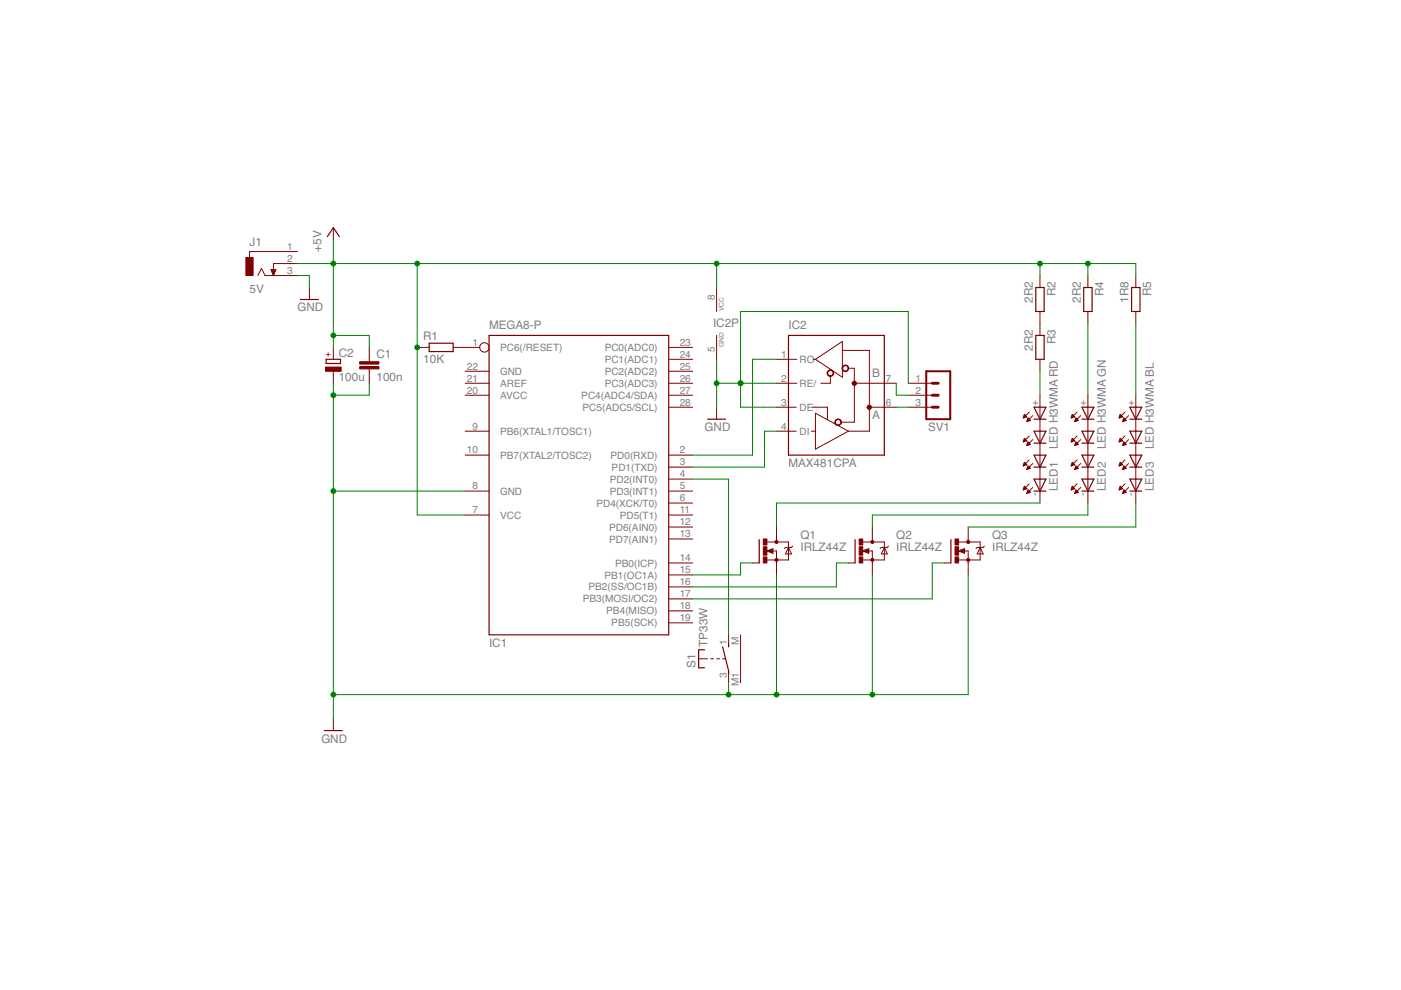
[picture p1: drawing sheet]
<svg xmlns="http://www.w3.org/2000/svg" width="297mm" height="210mm" viewBox="0 0 297 210" stroke-linecap="round" stroke-linejoin="round" font-family="sans-serif">
<g fill="#800000" stroke="#800000" stroke-width=".21">
<path d="M70.7 152.4v2.5z"/>
<path d="M141.8 132.1h5.1z"/>
<path d="M98.6 96.5h5.1z"/>
<path d="M98.6 91.4h5.1z"/>
<path d="M98.6 104.1h5.1z"/>
<path d="M98.6 109.2h5.1z"/>
<path d="M98.6 78.7h5.1z"/>
<path d="M98.6 81.3h5.1z"/>
<path d="M98.6 83.8h5.1z"/>
<path d="M141.8 129.5h5.1z"/>
<path d="M141.8 127h5.1z"/>
<path d="M141.8 124.4h5.1z"/>
<path d="M141.8 121.9h5.1z"/>
<path d="M141.8 119.4h5.1z"/>
<path d="M141.8 114.3h5.1z"/>
<path d="M141.8 111.7h5.1z"/>
<path d="M141.8 109.2h5.1z"/>
<path d="M141.8 106.7h5.1z"/>
<path d="M141.8 104.1h5.1z"/>
<path d="M141.8 101.6h5.1z"/>
<path d="M141.8 99h5.1z"/>
<path d="M141.8 96.5h5.1z"/>
<path d="M141.8 86.3h5.1z"/>
<path d="M141.8 83.8h5.1z"/>
<path d="M141.8 81.3h5.1z"/>
<path d="M141.8 78.7h5.1z"/>
<path d="M141.8 76.2h5.1z"/>
<path d="M141.8 73.7h5.1z"/>
<path d="M98.6 73.7h3.1z"/>
<path d="M164.6 76.2h2.6z"/>
<path d="M164.6 81.3h2.6z"/>
<path d="M164.6 86.3h2.6z"/>
<path d="M164.6 91.4h2.6z"/>
<path d="M187.5 86.3h2.5z"/>
<path d="M187.5 81.3h2.5z"/>
<path d="M178.6 72.4v1.9z"/>
<path d="M178.6 74.3v5.7z"/>
<path d="M172.9 76.2l5.7 3.8z"/>
<path d="M172.9 76.2l5.7-3.8z"/>
<path d="M172.9 91.4v3.8z"/>
<path d="M172.9 87.6v3.8z"/>
<path d="M172.9 87.6l7 3.8z"/>
<path d="M172.9 95.2l7-3.8z"/>
<path d="M174 81.3h2.1z"/>
<path d="M176.1 79.7v1.6z"/>
<path d="M172.3 86.3h3.1z"/>
<path d="M175.4 86.3v2.7z"/>
<path d="M179.9 91.4h4.4z"/>
<path d="M184.3 86.3v5.1z"/>
<path d="M184.3 74.3v12z"/>
<path d="M178.6 74.3h5.7z"/>
<path d="M178.4 89.5h2.7z"/>
<path d="M181.1 81.3v8.2z"/>
<path d="M181.1 78.1v3.2z"/>
<path d="M179.9 78.1h1.2z"/>
<path d="M181.1 81.3h6.4z"/>
<path d="M184.3 86.3h3.2z"/>
<path d="M167.2 76.2h1.8z"/>
<path d="M172.4 76.2h.5z"/>
<path d="M167.2 81.3h1.8z"/>
<path d="M167.2 91.4h1.6z"/>
<path d="M172 91.4h.9z"/>
<path d="M167.2 86.3h1.6z"/>
<path d="M151.9 61v5z"/>
<path d="M151.9 71.1v5.1z"/>
<path d="M164.6 111.7v2.6z"/>
<path d="M164.6 119.4v2.5z"/>
<path d="M159.6 119.4h1.4z"/>
<path d="M162.6 114.9h2z"/>
<path d="M164.6 116.8v1.9z"/>
<path d="M162.6 118.7h2z"/>
<path d="M164.6 114.3v.6z"/>
<path d="M164.6 114.9h2.6z"/>
<path d="M167.2 114.9v1.2z"/>
<path d="M167.2 116.1v2.6z"/>
<path d="M164.6 118.7h2.6z"/>
<path d="M164.6 118.7v.7z"/>
<path d="M167.2 116.1l-.7 1.4z"/>
<path d="M166.5 117.5h1.3z"/>
<path d="M167.2 116.1l.6 1.4z"/>
<path d="M166.5 116.1h.7z"/>
<path d="M167.2 116.1h.6z"/>
<path d="M167.8 116.1l.3-.3z"/>
<path d="M166.5 116.1l-.2 .2z"/>
<path d="M162.6 116.8l1.3 .5z"/>
<path d="M163.9 116.3v1z"/>
<path d="M162.6 116.8l1.3-.5z"/>
<path d="M163.7 116.8h.9z"/>
<path d="M185 111.7v2.6z"/>
<path d="M185 119.4v2.5z"/>
<path d="M179.9 119.4h1.4z"/>
<path d="M182.9 114.9h2.1z"/>
<path d="M185 116.8v1.9z"/>
<path d="M182.9 118.7h2.1z"/>
<path d="M185 114.3v.6z"/>
<path d="M185 114.9h2.5z"/>
<path d="M187.5 114.9v1.2z"/>
<path d="M187.5 116.1v2.6z"/>
<path d="M185 118.7h2.5z"/>
<path d="M185 118.7v.7z"/>
<path d="M187.5 116.1l-.6 1.4z"/>
<path d="M186.9 117.5h1.2z"/>
<path d="M187.5 116.1l.6 1.4z"/>
<path d="M186.9 116.1h.6z"/>
<path d="M187.5 116.1h.6z"/>
<path d="M188.1 116.1l.3-.3z"/>
<path d="M186.9 116.1l-.3 .2z"/>
<path d="M182.9 116.8l1.3 .5z"/>
<path d="M184.2 116.3v1z"/>
<path d="M182.9 116.8l1.3-.5z"/>
<path d="M184.1 116.8h.9z"/>
<path d="M205.3 111.7v2.6z"/>
<path d="M205.3 119.4v2.5z"/>
<path d="M200.2 119.4h1.4z"/>
<path d="M203.3 114.9h2z"/>
<path d="M205.3 116.8v1.9z"/>
<path d="M203.2 118.7h2.1z"/>
<path d="M205.3 114.3v.6z"/>
<path d="M205.3 114.9h2.5z"/>
<path d="M207.8 114.9v1.2z"/>
<path d="M207.8 116.1v2.6z"/>
<path d="M205.3 118.7h2.5z"/>
<path d="M205.3 118.7v.7z"/>
<path d="M207.8 116.1l-.6 1.4z"/>
<path d="M207.2 117.5h1.2z"/>
<path d="M207.8 116.1l.6 1.4z"/>
<path d="M207.2 116.1h.6z"/>
<path d="M207.8 116.1h.6z"/>
<path d="M208.4 116.1l.3-.3z"/>
<path d="M207.2 116.1l-.3 .2z"/>
<path d="M203.2 116.8l1.3 .5z"/>
<path d="M204.5 116.3v1z"/>
<path d="M203.2 116.8l1.3-.5z"/>
<path d="M204.4 116.8h.9z"/>
<path d="M96.1 73.7h2.5z"/>
<path d="M88.5 73.7h2.5z"/>
<path d="M220.5 66v2.6z"/>
<path d="M220.5 58.4v2.6z"/>
<path d="M220.5 76.2v2.5z"/>
<path d="M220.5 68.6v2.5z"/>
<path d="M230.7 66v2.6z"/>
<path d="M230.7 58.4v2.6z"/>
<path d="M240.8 66v2.6z"/>
<path d="M240.8 58.4v2.6z"/>
<path d="M78.3 73.7v2.5z"/>
<path d="M78.3 78.7v2.6z"/>
<path d="M78.3 76.2v.5z"/>
<path d="M78.3 78.2v.5z"/>
<path d="M70.7 78.7v2.6z"/>
<path d="M70.7 73.7v2.5z"/>
<path d="M220.5 104.1v2.6z"/>
<path d="M220.5 83.8v2.5z"/>
<path d="M220.5 101.6v2.5z"/>
<path d="M218.2 102.6l-.9 .9z"/>
<path d="M217.2 103.1l-.3 .8z"/>
<path d="M216.9 103.9l.8-.3z"/>
<path d="M217.2 103.1l.5 .5z"/>
<path d="M217 103.7h.4z"/>
<path d="M217 103.6h.7z"/>
<path d="M217.1 103.5h.5z"/>
<path d="M217.1 103.4h.4z"/>
<path d="M217.1 103.3h.2z"/>
<path d="M219 103.4l-.9 .8z"/>
<path d="M218 103.9l-.3 .7z"/>
<path d="M217.7 104.6l.8-.2z"/>
<path d="M218 103.9l.5 .5z"/>
<path d="M217.7 104.6h.2z"/>
<path d="M217.8 104.5h.4z"/>
<path d="M217.8 104.3h.6z"/>
<path d="M217.8 104.2h.5z"/>
<path d="M217.9 104.1h.3z"/>
<path d="M217.9 104h.2z"/>
<path d="M220.5 96.5v2.5z"/>
<path d="M218.2 97.5l-.9 .9z"/>
<path d="M217.2 98l-.3 .8z"/>
<path d="M216.9 98.8l.8-.3z"/>
<path d="M217.2 98l.5 .5z"/>
<path d="M217 98.7h.3z"/>
<path d="M217 98.5h.7z"/>
<path d="M217.1 98.4h.5z"/>
<path d="M217.1 98.3h.4z"/>
<path d="M217.1 98.2h.3z"/>
<path d="M219 98.3l-.9 .9z"/>
<path d="M218 98.8l-.3 .7z"/>
<path d="M217.7 99.5l.8-.2z"/>
<path d="M218 98.8l.5 .5z"/>
<path d="M217.7 99.5h.1z"/>
<path d="M217.8 99.4h.4z"/>
<path d="M217.8 99.3h.6z"/>
<path d="M217.8 99.1h.5z"/>
<path d="M217.9 99h.3z"/>
<path d="M217.9 98.9h.2z"/>
<path d="M220.5 91.4v2.6z"/>
<path d="M218.2 92.4l-.9 .9z"/>
<path d="M217.2 92.9l-.3 .8z"/>
<path d="M216.9 93.7l.8-.2z"/>
<path d="M217.2 92.9l.5 .6z"/>
<path d="M217 93.6h.3z"/>
<path d="M217 93.5h.6z"/>
<path d="M217.1 93.4h.5z"/>
<path d="M217.1 93.2h.4z"/>
<path d="M217.1 93.1h.3z"/>
<path d="M219 93.2l-.9 .9z"/>
<path d="M218 93.7l-.3 .8z"/>
<path d="M217.7 94.5l.8-.3z"/>
<path d="M218 93.7l.5 .5z"/>
<path d="M217.8 94.3h.4z"/>
<path d="M217.8 94.2h.7z"/>
<path d="M217.8 94.1h.5z"/>
<path d="M217.9 94h.3z"/>
<path d="M217.9 93.8h.2z"/>
<path d="M220.5 86.3v2.6z"/>
<path d="M218.2 87.4l-.9 .8z"/>
<path d="M217.2 87.9l-.3 .7z"/>
<path d="M216.9 88.6l.8-.2z"/>
<path d="M217.2 87.9l.5 .5z"/>
<path d="M217 88.5h.2z"/>
<path d="M217 88.4h.6z"/>
<path d="M217.1 88.3h.5z"/>
<path d="M217.1 88.2h.4z"/>
<path d="M217.1 88.1h.3z"/>
<path d="M219 88.1l-.9 .9z"/>
<path d="M218 88.6l-.3 .8z"/>
<path d="M217.7 89.4l.8-.3z"/>
<path d="M218 88.6l.5 .5z"/>
<path d="M217.8 89.3h.3z"/>
<path d="M217.8 89.1h.7z"/>
<path d="M217.8 89h.6z"/>
<path d="M217.9 88.9h.3z"/>
<path d="M217.9 88.8h.2z"/>
<path d="M220.5 88.9v2.5z"/>
<path d="M220.5 94v2.5z"/>
<path d="M220.5 99v2.6z"/>
<path d="M230.7 104.1v2.6z"/>
<path d="M230.7 83.8v2.5z"/>
<path d="M230.7 101.6v2.5z"/>
<path d="M228.4 102.6l-.9 .9z"/>
<path d="M227.4 103.1l-.3 .8z"/>
<path d="M227.1 103.9l.8-.3z"/>
<path d="M227.4 103.1l.5 .5z"/>
<path d="M227.2 103.7h.3z"/>
<path d="M227.2 103.6h.7z"/>
<path d="M227.2 103.5h.5z"/>
<path d="M227.3 103.4h.3z"/>
<path d="M227.3 103.3h.2z"/>
<path d="M229.1 103.4l-.9 .8z"/>
<path d="M228.1 103.9l-.2 .7z"/>
<path d="M227.9 104.6l.7-.2z"/>
<path d="M228.1 103.9l.5 .5z"/>
<path d="M227.9 104.6h.1z"/>
<path d="M227.9 104.5h.5z"/>
<path d="M228 104.3h.6z"/>
<path d="M228 104.2h.5z"/>
<path d="M228 104.1h.3z"/>
<path d="M228.1 104h.1z"/>
<path d="M230.7 96.5v2.5z"/>
<path d="M228.4 97.5l-.9 .9z"/>
<path d="M227.4 98l-.3 .8z"/>
<path d="M227.1 98.8l.8-.3z"/>
<path d="M227.4 98l.5 .5z"/>
<path d="M227.1 98.7h.4z"/>
<path d="M227.2 98.5h.6z"/>
<path d="M227.2 98.4h.6z"/>
<path d="M227.3 98.3h.3z"/>
<path d="M227.3 98.2h.2z"/>
<path d="M229.1 98.3l-.9 .9z"/>
<path d="M228.1 98.8l-.2 .7z"/>
<path d="M227.9 99.5l.7-.2z"/>
<path d="M228.1 98.8l.5 .5z"/>
<path d="M227.9 99.5h.1z"/>
<path d="M227.9 99.4h.5z"/>
<path d="M228 99.3h.6z"/>
<path d="M228 99.1h.5z"/>
<path d="M228 99h.3z"/>
<path d="M228.1 98.9h.1z"/>
<path d="M230.7 91.4v2.6z"/>
<path d="M228.4 92.4l-.9 .9z"/>
<path d="M227.4 92.9l-.3 .8z"/>
<path d="M227.1 93.7l.8-.2z"/>
<path d="M227.4 92.9l.5 .6z"/>
<path d="M227.1 93.6h.3z"/>
<path d="M227.2 93.5h.6z"/>
<path d="M227.2 93.4h.6z"/>
<path d="M227.3 93.2h.3z"/>
<path d="M227.3 93.1h.2z"/>
<path d="M229.1 93.2l-.9 .9z"/>
<path d="M228.1 93.7l-.2 .8z"/>
<path d="M227.9 94.5l.7-.3z"/>
<path d="M228.1 93.7l.5 .5z"/>
<path d="M227.9 94.3h.4z"/>
<path d="M228 94.2h.6z"/>
<path d="M228 94.1h.5z"/>
<path d="M228 94h.4z"/>
<path d="M228.1 93.8h.1z"/>
<path d="M230.7 86.3v2.6z"/>
<path d="M228.4 87.4l-.9 .8z"/>
<path d="M227.4 87.9l-.3 .7z"/>
<path d="M227.1 88.6l.8-.2z"/>
<path d="M227.4 87.9l.5 .5z"/>
<path d="M227.1 88.5h.3z"/>
<path d="M227.2 88.4h.6z"/>
<path d="M227.2 88.3h.6z"/>
<path d="M227.3 88.2h.4z"/>
<path d="M227.3 88.1h.2z"/>
<path d="M229.1 88.1l-.9 .9z"/>
<path d="M228.1 88.6l-.2 .8z"/>
<path d="M227.9 89.4l.7-.3z"/>
<path d="M228.1 88.6l.5 .5z"/>
<path d="M227.9 89.3h.4z"/>
<path d="M227.9 89.1h.7z"/>
<path d="M228 89h.5z"/>
<path d="M228 88.9h.4z"/>
<path d="M228.1 88.8h.2z"/>
<path d="M230.7 88.9v2.5z"/>
<path d="M230.7 94v2.5z"/>
<path d="M230.7 99v2.6z"/>
<path d="M240.8 104.1v2.6z"/>
<path d="M240.8 83.8v2.5z"/>
<path d="M240.8 101.6v2.5z"/>
<path d="M238.5 102.6l-.9 .9z"/>
<path d="M237.5 103.1l-.2 .8z"/>
<path d="M237.3 103.9l.7-.3z"/>
<path d="M237.5 103.1l.5 .5z"/>
<path d="M237.3 103.7h.4z"/>
<path d="M237.3 103.6h.7z"/>
<path d="M237.4 103.5h.5z"/>
<path d="M237.4 103.4h.4z"/>
<path d="M237.5 103.3h.2z"/>
<path d="M239.3 103.4l-.9 .8z"/>
<path d="M238.3 103.9l-.3 .7z"/>
<path d="M238 104.6l.8-.2z"/>
<path d="M238.3 103.9l.5 .5z"/>
<path d="M238 104.6h.2z"/>
<path d="M238.1 104.5h.5z"/>
<path d="M238.1 104.3h.6z"/>
<path d="M238.2 104.2h.4z"/>
<path d="M238.2 104.1h.3z"/>
<path d="M238.3 104h.1z"/>
<path d="M240.8 96.5v2.5z"/>
<path d="M238.5 97.5l-.9 .9z"/>
<path d="M237.5 98l-.2 .8z"/>
<path d="M237.3 98.8l.7-.3z"/>
<path d="M237.5 98l.5 .5z"/>
<path d="M237.3 98.7h.3z"/>
<path d="M237.3 98.5h.7z"/>
<path d="M237.4 98.4h.5z"/>
<path d="M237.4 98.3h.4z"/>
<path d="M237.5 98.2h.2z"/>
<path d="M239.3 98.3l-.9 .9z"/>
<path d="M238.3 98.8l-.3 .7z"/>
<path d="M238 99.5l.8-.2z"/>
<path d="M238.3 98.8l.5 .5z"/>
<path d="M238 99.5h.2z"/>
<path d="M238.1 99.4h.4z"/>
<path d="M238.1 99.3h.7z"/>
<path d="M238.2 99.1h.4z"/>
<path d="M238.2 99h.3z"/>
<path d="M238.2 98.9h.2z"/>
<path d="M240.8 91.4v2.6z"/>
<path d="M238.5 92.4l-.9 .9z"/>
<path d="M237.5 92.9l-.2 .8z"/>
<path d="M237.3 93.7l.7-.2z"/>
<path d="M237.5 92.9l.5 .6z"/>
<path d="M237.3 93.6h.3z"/>
<path d="M237.3 93.5h.7z"/>
<path d="M237.4 93.4h.5z"/>
<path d="M237.4 93.2h.4z"/>
<path d="M237.5 93.1h.2z"/>
<path d="M239.3 93.2l-.9 .9z"/>
<path d="M238.3 93.7l-.3 .8z"/>
<path d="M238 94.5l.8-.3z"/>
<path d="M238.3 93.7l.5 .5z"/>
<path d="M238.1 94.3h.4z"/>
<path d="M238.1 94.2h.7z"/>
<path d="M238.1 94.1h.6z"/>
<path d="M238.2 94h.3z"/>
<path d="M238.2 93.8h.2z"/>
<path d="M240.8 86.3v2.6z"/>
<path d="M238.5 87.4l-.9 .8z"/>
<path d="M237.5 87.9l-.2 .7z"/>
<path d="M237.3 88.6l.7-.2z"/>
<path d="M237.5 87.9l.5 .5z"/>
<path d="M237.3 88.5h.3z"/>
<path d="M237.3 88.4h.6z"/>
<path d="M237.4 88.3h.5z"/>
<path d="M237.4 88.2h.4z"/>
<path d="M237.4 88.1h.3z"/>
<path d="M239.3 88.1l-.9 .9z"/>
<path d="M238.3 88.6l-.3 .8z"/>
<path d="M238 89.4l.8-.3z"/>
<path d="M238.3 88.6l.5 .5z"/>
<path d="M238.1 89.3h.3z"/>
<path d="M238.1 89.1h.7z"/>
<path d="M238.1 89h.6z"/>
<path d="M238.2 88.9h.3z"/>
<path d="M238.2 88.8h.2z"/>
<path d="M240.8 88.9v2.5z"/>
<path d="M240.8 94v2.5z"/>
<path d="M240.8 99v2.6z"/>
<path d="M60.5 53.3h2.6z"/>
<path d="M60.5 55.9h2.6z"/>
<path d="M60.5 58.4h2.6z"/>
<path d="M52.9 53.3h7.6z"/>
<path d="M52.9 53.3v1.3z"/>
<path d="M58 55.9h2.5z"/>
<path d="M58 55.9v2.5z"/>
<path d="M57.5 57.1l.5 1.3z"/>
<path d="M57.5 57.1h1z"/>
<path d="M58.5 57.1l-.5 1.3z"/>
<path d="M57.9 58.3h.1z"/>
<path d="M57.9 58.1h.2z"/>
<path d="M57.8 58h.3z"/>
<path d="M57.8 57.9h.4z"/>
<path d="M57.7 57.8h.5z"/>
<path d="M57.7 57.7h.6z"/>
<path d="M57.6 57.6h.7z"/>
<path d="M57.6 57.4h.8z"/>
<path d="M57.5 57.3h.9z"/>
<path d="M57.5 57.2h1z"/>
<path d="M58 58.4h2.5z"/>
<path d="M56.2 58.4h1.8z"/>
<path d="M55.4 56.9l.8 1.5z"/>
<path d="M55.4 56.9l-.7 1.5z"/>
<path d="M154.5 142.2v2.5z"/>
<path d="M154.5 134.6v2.5z"/>
<path d="M148.1 139.7h1.9z"/>
<path d="M151.9 139.7h.7z"/>
<path d="M153.2 139.7h.6z"/>
<path d="M150.7 139.7h.6z"/>
<path d="M157 134.6v2.5z"/>
<path d="M157 142.2v2.5z"/>
<path d="M157 137.1v5.1z"/>
<path d="M65.6 61v2.5z"/>
<path d="M70.7 48.3v2.5z"/>
<path d="M151.9 86.3v2.6z"/>
<path d="M192.6 81.3h5.1z"/>
<path d="M192.6 83.8h5.1z"/>
<path d="M192.6 86.3h5.1z"/>
<path d="M175.5 78.7a.7 .7 0 0 1 1.2 0 .7 .7 0 0 1-.4 1.1 .7 .7 0 0 1-.9-.7h.1a.58 .58 0 0 1 .8-.5 .58 .58 0 0 1 .1 1 .58 .58 0 0 1-.9-.3l-.1-.2z" fill-rule="evenodd"/>
<path d="M178.7 77.6a.7 .7 0 0 1 1.1 .1 .7 .7 0 0 1-.4 1.1 .7 .7 0 0 1-.9-.7h.2a.58 .58 0 0 1 .8-.5 .58 .58 0 0 1 .1 1 .58 .58 0 0 1-.9-.3l-.2-.2z" fill-rule="evenodd"/>
<path d="M177.2 89.1a.7 .7 0 0 1 1.1 0 .7 .7 0 0 1-.4 1.1 .7 .7 0 0 1-.9-.7h.1a.58 .58 0 0 1 .9-.4 .58 .58 0 0 1 .1 .9 .58 .58 0 0 1-.9-.3l-.2-.2z" fill-rule="evenodd"/>
<path d="M180.7 81a.46 .46 0 0 1 .8 0 .46 .46 0 0 1-.2 .7 .46 .46 0 0 1-.6-.4h.5h-.5z" fill-rule="evenodd"/>
<path d="M183.9 86.1a.46 .46 0 0 1 .8 0 .46 .46 0 0 1-.3 .7 .46 .46 0 0 1-.5-.5l.5 .1-.5-.1z" fill-rule="evenodd"/>
<circle cx="164.6" cy="118.7" r=".33"/>
<circle cx="164.6" cy="114.9" r=".33"/>
<circle cx="185" cy="118.7" r=".33"/>
<circle cx="185" cy="114.9" r=".33"/>
<circle cx="205.3" cy="118.7" r=".33"/>
<circle cx="205.3" cy="114.9" r=".33"/>
</g>
<g fill="#800000" stroke="#800000" stroke-width=".25">
<path d="M68.8 154.9h3.8z"/>
<path d="M103.7 71.1h38.1z"/>
<path d="M141.8 71.1v63.5z"/>
<path d="M103.7 134.6h38.1z"/>
<path d="M103.7 71.1v63.5z"/>
<path d="M167.2 71.1h20.3z"/>
<path d="M187.5 71.1v10.2z"/>
<path d="M187.5 81.3v5z"/>
<path d="M187.5 86.3v10.2z"/>
<path d="M167.2 96.5h20.3z"/>
<path d="M167.2 91.4v5.1z"/>
<path d="M167.2 86.3v5.1z"/>
<path d="M167.2 81.3v5z"/>
<path d="M167.2 76.2v5.1z"/>
<path d="M167.2 71.1v5.1z"/>
<path d="M161 114.4v5z"/>
<path d="M181.3 114.4v5z"/>
<path d="M201.6 114.4v5z"/>
<path d="M91 74.5h5.1z"/>
<path d="M91 72.8h5.1z"/>
<path d="M96.1 72.8v1.7z"/>
<path d="M91 72.8v1.7z"/>
<path d="M219.6 61v5z"/>
<path d="M221.4 61v5z"/>
<path d="M219.6 66h1.8z"/>
<path d="M219.6 61h1.8z"/>
<path d="M219.6 71.1v5.1z"/>
<path d="M221.4 71.1v5.1z"/>
<path d="M219.6 76.2h1.8z"/>
<path d="M219.6 71.1h1.8z"/>
<path d="M229.8 61v5z"/>
<path d="M231.5 61v5z"/>
<path d="M229.8 66h1.7z"/>
<path d="M229.8 61h1.7z"/>
<path d="M239.9 61v5z"/>
<path d="M241.7 61v5z"/>
<path d="M239.9 66h1.8z"/>
<path d="M239.9 61h1.8z"/>
<path d="M69.2 77.1h3z"/>
<path d="M72.2 76.2v.9z"/>
<path d="M69.2 76.2v.9z"/>
<path d="M69.2 76.2h3z"/>
<path d="M221.8 101.6l-1.3 2.5z"/>
<path d="M219.2 101.6l1.3 2.5z"/>
<path d="M220.5 104.1h1.3z"/>
<path d="M219.2 104.1h1.3z"/>
<path d="M220.5 101.6h1.3z"/>
<path d="M219.2 101.6h1.3z"/>
<path d="M221.8 96.5l-1.3 2.5z"/>
<path d="M219.2 96.5l1.3 2.5z"/>
<path d="M220.5 99h1.3z"/>
<path d="M219.2 99h1.3z"/>
<path d="M220.5 96.5h1.3z"/>
<path d="M219.2 96.5h1.3z"/>
<path d="M221.8 91.4l-1.3 2.6z"/>
<path d="M219.2 91.4l1.3 2.6z"/>
<path d="M220.5 94h1.3z"/>
<path d="M219.2 94h1.3z"/>
<path d="M220.5 91.4h1.3z"/>
<path d="M219.2 91.4h1.3z"/>
<path d="M221.8 86.3l-1.3 2.6z"/>
<path d="M219.2 86.3l1.3 2.6z"/>
<path d="M220.5 88.9h1.3z"/>
<path d="M219.2 88.9h1.3z"/>
<path d="M220.5 86.3h1.3z"/>
<path d="M219.2 86.3h1.3z"/>
<path d="M231.9 101.6l-1.2 2.5z"/>
<path d="M229.4 101.6l1.3 2.5z"/>
<path d="M230.7 104.1h1.2z"/>
<path d="M229.4 104.1h1.3z"/>
<path d="M230.7 101.6h1.2z"/>
<path d="M229.4 101.6h1.3z"/>
<path d="M231.9 96.5l-1.2 2.5z"/>
<path d="M229.4 96.5l1.3 2.5z"/>
<path d="M230.7 99h1.2z"/>
<path d="M229.4 99h1.3z"/>
<path d="M230.7 96.5h1.2z"/>
<path d="M229.4 96.5h1.3z"/>
<path d="M231.9 91.4l-1.2 2.6z"/>
<path d="M229.4 91.4l1.3 2.6z"/>
<path d="M230.7 94h1.2z"/>
<path d="M229.4 94h1.3z"/>
<path d="M230.7 91.4h1.2z"/>
<path d="M229.4 91.4h1.3z"/>
<path d="M231.9 86.3l-1.2 2.6z"/>
<path d="M229.4 86.3l1.3 2.6z"/>
<path d="M230.7 88.9h1.2z"/>
<path d="M229.4 88.9h1.3z"/>
<path d="M230.7 86.3h1.2z"/>
<path d="M229.4 86.3h1.3z"/>
<path d="M242.1 101.6l-1.3 2.5z"/>
<path d="M239.5 101.6l1.3 2.5z"/>
<path d="M240.8 104.1h1.3z"/>
<path d="M239.5 104.1h1.3z"/>
<path d="M240.8 101.6h1.3z"/>
<path d="M239.5 101.6h1.3z"/>
<path d="M242.1 96.5l-1.3 2.5z"/>
<path d="M239.5 96.5l1.3 2.5z"/>
<path d="M240.8 99h1.3z"/>
<path d="M239.5 99h1.3z"/>
<path d="M240.8 96.5h1.3z"/>
<path d="M239.5 96.5h1.3z"/>
<path d="M242.1 91.4l-1.3 2.6z"/>
<path d="M239.5 91.4l1.3 2.6z"/>
<path d="M240.8 94h1.3z"/>
<path d="M239.5 94h1.3z"/>
<path d="M240.8 91.4h1.3z"/>
<path d="M239.5 91.4h1.3z"/>
<path d="M242.1 86.3l-1.3 2.6z"/>
<path d="M239.5 86.3l1.3 2.6z"/>
<path d="M240.8 88.9h1.3z"/>
<path d="M239.5 88.9h1.3z"/>
<path d="M240.8 86.3h1.3z"/>
<path d="M239.5 86.3h1.3z"/>
<path d="M154.5 142.2v.6z"/>
<path d="M154.5 136.5v.6z"/>
<path d="M153.8 139.7l.7 2.5z"/>
<path d="M148.1 137.8h1.3z"/>
<path d="M148.1 137.8v1.9z"/>
<path d="M148.1 141.6h1.3z"/>
<path d="M148.1 139.7v1.9z"/>
<path d="M153.2 137.1l.6 2.6z"/>
<path d="M63.7 63.5h3.8z"/>
<path d="M70.7 48.3l1.2 1.9z"/>
<path d="M70.7 48.3l-1.3 1.9z"/>
<path d="M150 88.9h3.8z"/>
</g>
<circle cx="102.7" cy="73.7" r=".99" fill="none" stroke="#800000" stroke-width=".21"/>
<g fill="#800000" stroke="#800000" stroke-width=".21">
<path d="M161.8 118.1h.8v1.3h-.8z"/>
<path d="M161.8 114.3h.8v1.2h-.8z"/>
<path d="M161.8 115.9h.8v1.8h-.8z"/>
<path d="M182.2 118.1h.7v1.3h-.7z"/>
<path d="M182.2 114.3h.7v1.2h-.7z"/>
<path d="M182.2 115.9h.7v1.8h-.7z"/>
<path d="M202.5 118.1h.7v1.3h-.7z"/>
<path d="M202.5 114.3h.7v1.2h-.7z"/>
<path d="M202.5 115.9h.7v1.8h-.7z"/>
<path d="M76.3 77.7h4v.5h-4z"/>
<path d="M76.3 76.7h4v.5h-4z"/>
<path d="M69 77.8h3.3v.9h-3.3z"/>
<path d="M52.1 54.6h1.6v3.8h-1.6z"/>
</g>
<g fill="#800000" stroke="#800000" stroke-width=".32">
<path d="M162.9 116.8l.8-.2z"/>
<path d="M162.9 116.8l.8 .3z"/>
<path d="M163.7 116.8v.3z"/>
<path d="M163.5 116.8h.2z"/>
<path d="M183.2 116.8l.9-.2z"/>
<path d="M183.2 116.8l.9 .3z"/>
<path d="M184.1 116.8v.3z"/>
<path d="M183.8 116.8h.3z"/>
<path d="M203.5 116.8l.9-.2z"/>
<path d="M203.5 116.8l.9 .3z"/>
<path d="M204.4 116.8v.3z"/>
<path d="M204.1 116.8h.3z"/>
</g>
<g fill="#800000" stroke="#800000" stroke-width=".42">
<path d="M196.4 78.7h5.1z"/>
<path d="M201.5 78.7v10.2z"/>
<path d="M196.4 78.7v10.2z"/>
<path d="M196.4 88.9h5.1z"/>
</g>
<g fill="#800000" stroke="#800000" stroke-width=".61">
<path d="M197.7 86.3h1.2z"/>
<path d="M197.7 83.8h1.2z"/>
<path d="M197.7 81.3h1.2z"/>
</g>
<g fill="#008000" stroke="#008000" stroke-width=".21">
<path d="M65.6 58.4v2.6z"/>
<path d="M63.1 58.4h2.5z"/>
<path d="M70.7 104.1h27.9z"/>
<path d="M70.7 81.3v2.5z"/>
<path d="M78.3 81.3v2.5z"/>
<path d="M70.7 83.8h7.6z"/>
<path d="M70.7 83.8v20.3z"/>
<path d="M70.7 104.1v43.2z"/>
<path d="M164.6 121.9v25.4z"/>
<path d="M185 121.9v25.4z"/>
<path d="M205.3 121.9v25.4z"/>
<path d="M192.6 147.3h12.7z"/>
<path d="M185 147.3h7.6z"/>
<path d="M164.6 147.3h20.4z"/>
<path d="M154.5 147.3h10.1z"/>
<path d="M154.5 144.7v2.6z"/>
<path d="M70.7 147.3h83.8z"/>
<path d="M70.7 147.3v5.1z"/>
<path d="M151.9 76.2v5.1z"/>
<path d="M151.9 81.3v5z"/>
<path d="M192.6 66v15.3z"/>
<path d="M157 66h35.6z"/>
<path d="M157 66v15.3z"/>
<path d="M151.9 81.3h5.1z"/>
<path d="M162.1 86.3h2.5z"/>
<path d="M157 86.3h5.1z"/>
<path d="M157 81.3v5z"/>
<path d="M157 81.3h7.6z"/>
<path d="M146.9 121.9h10.1z"/>
<path d="M157 119.4v2.5z"/>
<path d="M157 119.4h2.6z"/>
<path d="M146.9 124.4h30.4z"/>
<path d="M177.3 119.4v5z"/>
<path d="M177.3 119.4h2.6z"/>
<path d="M146.9 127h50.8z"/>
<path d="M197.7 119.4v7.6z"/>
<path d="M197.7 119.4h2.5z"/>
<path d="M230.7 68.6v15.2z"/>
<path d="M240.8 68.6v15.2z"/>
<path d="M164.6 106.7h55.9z"/>
<path d="M164.6 106.7v5z"/>
<path d="M230.7 106.7v2.5z"/>
<path d="M185 109.2h45.7z"/>
<path d="M185 109.2v2.5z"/>
<path d="M240.8 106.7v5z"/>
<path d="M205.3 111.7h35.5z"/>
<path d="M154.5 101.6v33z"/>
<path d="M146.9 101.6h7.6z"/>
<path d="M70.7 71.1v2.6z"/>
<path d="M78.3 71.1v2.6z"/>
<path d="M70.7 71.1h7.6z"/>
<path d="M70.7 55.9v15.2z"/>
<path d="M63.1 55.9h7.6z"/>
<path d="M70.7 50.8v5.1z"/>
<path d="M70.7 55.9h17.8z"/>
<path d="M88.5 109.2h10.1z"/>
<path d="M88.5 73.7v35.5z"/>
<path d="M88.5 55.9v17.8z"/>
<path d="M88.5 55.9h63.4z"/>
<path d="M220.5 55.9v2.5z"/>
<path d="M230.7 55.9v2.5z"/>
<path d="M240.8 55.9v2.5z"/>
<path d="M230.7 55.9h10.1z"/>
<path d="M220.5 55.9h10.2z"/>
<path d="M151.9 55.9h68.6z"/>
<path d="M151.9 55.9v5.1z"/>
<path d="M220.5 78.7v5.1z"/>
<path d="M146.9 96.5h12.7z"/>
<path d="M159.6 76.2v20.3z"/>
<path d="M159.6 76.2h5z"/>
<path d="M162.1 91.4h2.5z"/>
<path d="M162.1 91.4v7.6z"/>
<path d="M146.9 99h15.2z"/>
<path d="M190 86.3h2.6z"/>
<path d="M190 83.8h2.6z"/>
<path d="M190 81.3v2.5z"/>
<circle cx="70.7" cy="83.8" r=".51"/>
<circle cx="70.7" cy="104.1" r=".51"/>
<circle cx="185" cy="147.3" r=".51"/>
<circle cx="164.6" cy="147.3" r=".51"/>
<circle cx="154.5" cy="147.3" r=".51"/>
<circle cx="70.7" cy="147.3" r=".51"/>
<circle cx="151.9" cy="81.3" r=".51"/>
<circle cx="157" cy="81.3" r=".51"/>
<circle cx="70.7" cy="71.1" r=".51"/>
<circle cx="70.7" cy="55.9" r=".51"/>
<circle cx="88.5" cy="73.7" r=".51"/>
<circle cx="88.5" cy="55.9" r=".51"/>
<circle cx="230.7" cy="55.9" r=".51"/>
<circle cx="220.5" cy="55.9" r=".51"/>
<circle cx="151.9" cy="55.9" r=".51"/>
</g>
<g font-size="2.5" fill="#808080">
<text x="52.9" y="52.1">J1</text>
<text x="68.1" y="53.3" transform="rotate(-90 68.1 53.3)">+5V</text>
<text x="52.9" y="62.2">5V</text>
<text x="219" y="64.3" transform="rotate(-90 219 64.3)">2R2</text>
<text x="223.8" y="62.9" transform="rotate(-90 223.8 62.9)">R2</text>
<text x="229.1" y="64.3" transform="rotate(-90 229.1 64.3)">2R2</text>
<text x="233.9" y="62.9" transform="rotate(-90 233.9 62.9)">R4</text>
<text x="239.3" y="64.3" transform="rotate(-90 239.3 64.3)">1R8</text>
<text x="244.1" y="62.9" transform="rotate(-90 244.1 62.9)">R5</text>
<text x="63.1" y="66">GND</text>
<text x="103.7" y="69.8">MEGA8-P</text>
<text x="151.2" y="69.3">IC2P</text>
<text x="167.2" y="69.8">IC2</text>
<text x="71.8" y="75.7">C2</text>
<text x="79.8" y="75.8">C1</text>
<text x="89.7" y="77">10K</text>
<text x="89.7" y="72.2">R1</text>
<text x="219" y="74.4" transform="rotate(-90 219 74.4)">2R2</text>
<text x="223.8" y="73" transform="rotate(-90 223.8 73)">R3</text>
<text x="71.8" y="80.8">100u</text>
<text x="79.8" y="80.9">100n</text>
<text x="184.9" y="80">B</text>
<text x="184.9" y="88.9">A</text>
<text x="149.4" y="91.4">GND</text>
<text x="196.8" y="91.4">SV1</text>
<text x="224.3" y="95.2" transform="rotate(-90 224.3 95.2)">LED H3WMA RD</text>
<text x="234.5" y="95.2" transform="rotate(-90 234.5 95.2)">LED H3WMA GN</text>
<text x="244.6" y="95.2" transform="rotate(-90 244.6 95.2)">LED H3WMA BL</text>
<text x="167.2" y="99">MAX481CPA</text>
<text x="224.3" y="104.1" transform="rotate(-90 224.3 104.1)">LED1</text>
<text x="234.5" y="104.1" transform="rotate(-90 234.5 104.1)">LED2</text>
<text x="244.6" y="104.1" transform="rotate(-90 244.6 104.1)">LED3</text>
<text x="169.7" y="116.8">IRLZ44Z</text>
<text x="169.7" y="114.3">Q1</text>
<text x="190" y="116.8">IRLZ44Z</text>
<text x="190" y="114.3">Q2</text>
<text x="210.3" y="116.8">IRLZ44Z</text>
<text x="210.3" y="114.3">Q3</text>
<text x="103.7" y="137.1">IC1</text>
<text x="150" y="137.1" transform="rotate(-90 150 137.1)">TP33W</text>
<text x="147.5" y="141.6" transform="rotate(-90 147.5 141.6)">S1</text>
<text x="68.1" y="157.4">GND</text>
</g>
<g font-size="2.1" fill="#808080">
<text x="60.9" y="53">1</text>
<text x="60.9" y="55.5">2</text>
<text x="60.9" y="58.1">3</text>
<text x="151.6" y="63.7" transform="rotate(-90 151.6 63.7)">8</text>
<text x="100.2" y="73.3">1</text>
<text x="106" y="74.4">PC6(/RESET)</text>
<text x="128.2" y="77">PC1(ADC1)</text>
<text x="128.2" y="74.4">PC0(ADC0)</text>
<text x="144.1" y="75.8">24</text>
<text x="144.1" y="73.3">23</text>
<text x="151.6" y="74.6" transform="rotate(-90 151.6 74.6)">5</text>
<text x="165.6" y="75.8">1</text>
<text x="169.5" y="77">RO</text>
<text x="99" y="78.4">22</text>
<text x="99" y="80.9">21</text>
<text x="99" y="83.5">20</text>
<text x="106" y="79.5">GND</text>
<text x="106" y="82">AREF</text>
<text x="128.2" y="82">PC3(ADC3)</text>
<text x="128.2" y="79.5">PC2(ADC2)</text>
<text x="144.1" y="83.5">27</text>
<text x="144.1" y="80.9">26</text>
<text x="144.1" y="78.4">25</text>
<text x="165.6" y="80.9">2</text>
<text x="169.5" y="82">RE/</text>
<text x="187.8" y="80.9">7</text>
<text x="194.1" y="80.9">1</text>
<text x="194.1" y="83.5">2</text>
<text x="106" y="84.6">AVCC</text>
<text x="123.2" y="84.6">PC4(ADC4/SDA)</text>
<text x="123.5" y="87.1">PC5(ADC5/SCL)</text>
<text x="144.1" y="86">28</text>
<text x="165.6" y="86">3</text>
<text x="169.5" y="87.1">DE</text>
<text x="187.8" y="86">6</text>
<text x="194.1" y="86">3</text>
<text x="220.1" y="86" transform="rotate(-90 220.1 86)">+</text>
<text x="230.3" y="86" transform="rotate(-90 230.3 86)">+</text>
<text x="240.5" y="86" transform="rotate(-90 240.5 86)">+</text>
<text x="100.2" y="91.1">9</text>
<text x="106" y="92.2">PB6(XTAL1/TOSC1)</text>
<text x="165.6" y="91.1">4</text>
<text x="169.5" y="92.2">DI</text>
<text x="99" y="96.1">10</text>
<text x="106" y="97.3">PB7(XTAL2/TOSC2)</text>
<text x="129.4" y="97.3">PD0(RXD)</text>
<text x="129.7" y="99.8">PD1(TXD)</text>
<text x="144.1" y="101.2">4</text>
<text x="144.1" y="98.7">3</text>
<text x="144.1" y="96.1">2</text>
<text x="100.2" y="103.8">8</text>
<text x="106" y="104.9">GND</text>
<text x="126.4" y="107.4">PD4(XCK/T0)</text>
<text x="129.3" y="104.9">PD3(INT1)</text>
<text x="129.3" y="102.3">PD2(INT0)</text>
<text x="144.1" y="106.3">6</text>
<text x="144.1" y="103.8">5</text>
<text x="220.1" y="105.2" transform="rotate(-90 220.1 105.2)">-</text>
<text x="230.3" y="105.2" transform="rotate(-90 230.3 105.2)">-</text>
<text x="240.5" y="105.2" transform="rotate(-90 240.5 105.2)">-</text>
<text x="100.2" y="108.8">7</text>
<text x="106" y="110">VCC</text>
<text x="129.1" y="112.5">PD6(AIN0)</text>
<text x="131.4" y="110">PD5(T1)</text>
<text x="144.1" y="113.9">13</text>
<text x="144.1" y="111.4">12</text>
<text x="144.1" y="108.8">11</text>
<text x="129.1" y="115">PD7(AIN1)</text>
<text x="144.1" y="119">14</text>
<text x="124.8" y="125.2">PB2(SS/OC1B)</text>
<text x="128.1" y="122.7">PB1(OC1A)</text>
<text x="130.4" y="120.1">PB0(ICP)</text>
<text x="144.1" y="124.1">16</text>
<text x="144.1" y="121.5">15</text>
<text x="123.5" y="127.7">PB3(MOSI/OC2)</text>
<text x="128.5" y="130.3">PB4(MISO)</text>
<text x="144.1" y="131.7">19</text>
<text x="144.1" y="129.2">18</text>
<text x="144.1" y="126.6">17</text>
<text x="129.6" y="132.8">PB5(SCK)</text>
<text x="154.1" y="136.8" transform="rotate(-90 154.1 136.8)">1</text>
<text x="156.7" y="136.8" transform="rotate(-90 156.7 136.8)">M</text>
<text x="154.1" y="143.7" transform="rotate(-90 154.1 143.7)">3</text>
<text x="156.7" y="145.5" transform="rotate(-90 156.7 145.5)">M1</text>
</g>
<text font-size="1.8" fill="#800000" x="70.1" y="75.8" transform="rotate(-90 70.1 75.8)">+</text>
<g font-size="1.4" fill="#808080">
<text x="153.5" y="66" transform="rotate(-90 153.5 66)">VCC</text>
<text x="153.5" y="73.7" transform="rotate(-90 153.5 73.7)">GND</text>
</g>
</svg>
